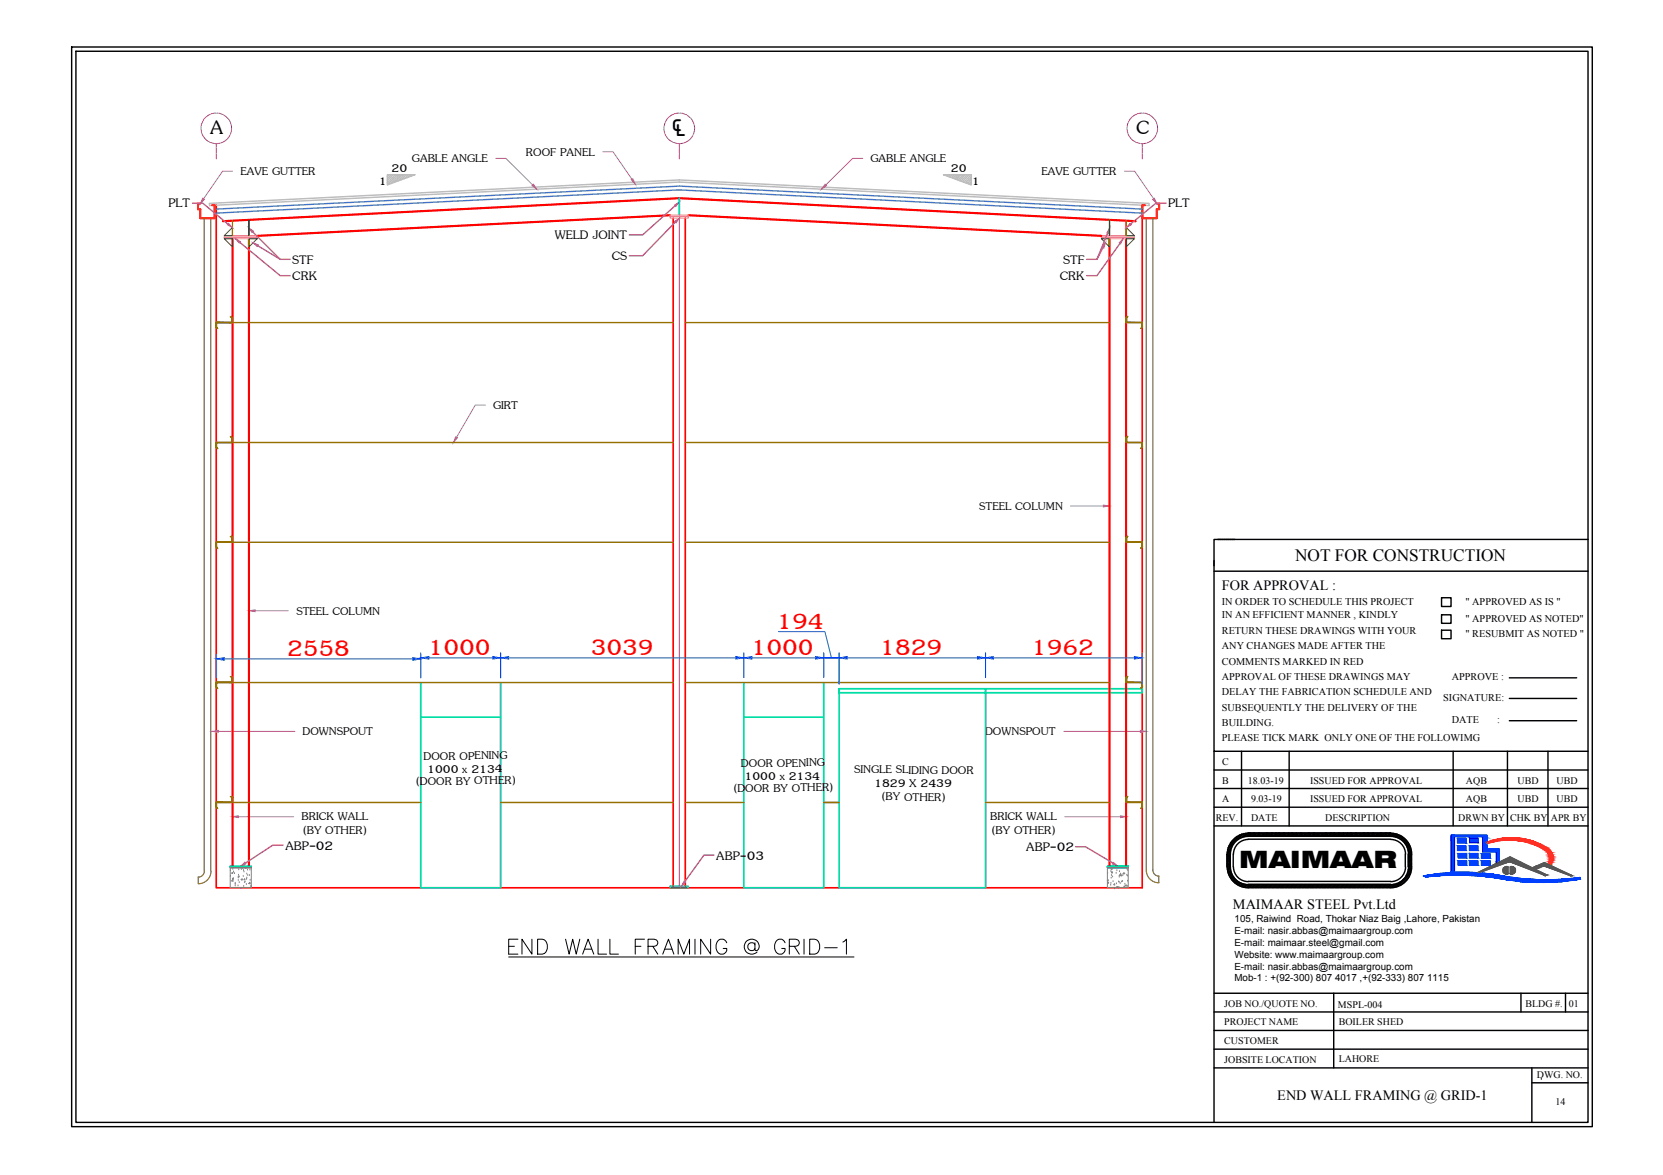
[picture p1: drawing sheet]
<svg xmlns="http://www.w3.org/2000/svg" width="297mm" height="210mm" viewBox="0 0 297 210" stroke-linecap="round" stroke-linejoin="round" font-family="sans-serif">
<!-- layer: Steel -->
<path d="M38.6 36.6v122h165.4v-122" fill="none" stroke="#f00" stroke-width=".3"/>
<!-- layer: Roof Sheet1 -->
<g fill="none" stroke="#bababa" stroke-width=".25">
<path d="M37.4 36.3l83.9-4.2 83.9 4.2v.4l-83.9-4.2-83.9 4.2zM69.2 31.2h4.9l-4.9 1.8zM69.3 32.6l-.1 .1M69.4 31.7l-.1 .1M69.5 31.2l-.3 .4M69.5 32.3l-.1 .2M69.7 31.4l-.2 .2M69.8 32l-.1 .2M69.9 31.2l-.1 .1M69.9 32.7l-.1 .1M70.1 31.8l-.2 .1M70.2 32.4l-.2 .2"/>
<path d="M70.2 31.2l-1 1.1M70.4 31.5l-.2 .2M70.5 32.1l-.2 .2M70.6 31.2l-.1 .2M70.8 31.8l-.2 .2M71 31.2l-1.8 1.8M71 31.6l-.1 .2M71.1 32.2l-.1 .2M71.3 31.3l-.2 .2M71.4 31.9l-.2 .2M71.7 31.7l-.2 .1M71.8 31.2l-1.4 1.4"/>
<path d="M72 31.4l-.2 .2M72.2 31.2l-.1 .1M72.4 31.8l-.2 .1M72.5 31.2l-.9 .9M72.7 31.5l-.2 .2M72.9 31.2l-.2 .2M73.3 31.2l-.5 .5M73.6 31.3l-.2 .2M74 31.2v.1M168.5 31.2h5v1.8zM168.6 31.2v.1M168.9 31.3h-.1"/>
<path d="M169.3 31.2l-.2 .2M169.6 31.4l-.2 .2M169.7 31.2v.1M170.1 31.2l-.4 .4M170.2 31.5l-.1 .2M170.5 31.2l-.2 .2M170.6 31.8l-.1 .1M170.9 31.2l-.7 .6M170.9 31.6l-.2 .2M171.2 31.3l-.2 .2M171.3 31.9l-.2 .2M171.5 31.7l-.1 .1"/>
<path d="M171.6 31.2l-.8 .9M171.7 32.3l-.1 .1M171.8 31.4l-.1 .2M171.9 32l-.1 .2M172 31.2l-.1 .1M172.2 31.8l-.2 .1M172.3 32.4l-.1 .2M172.4 31.2l-1.1 1.1M172.5 31.5l-.2 .2M172.6 32.1l-.2 .2M172.7 31.2l-.1 .2M172.9 31.8l-.2 .2"/>
<path d="M173 32.5l-.2 .2M173.1 31.2l-1.2 1.2M173.2 31.6l-.2 .2M173.3 32.2l-.2 .2M173.4 32.9h-.1M173.5 31.3l-.2 .2M173.5 32.8h.1M173.5 31.6l-1.1 1.1M173.5 32.4l-.5 .5M173.5 32l-.1 .1"/>
</g>
<!-- layer: GABLE ANGLE -->
<path d="M121.3 33.9l82.7 4.2M121.3 33.2l82.7 4.2M121.4 33.2l-82.8 4.2M121.4 33.9l-82.8 4.2" fill="none" stroke="#5c73b8" stroke-width=".25"/>
<!-- layer: TEXT -->
<g fill="#b85cb8" stroke="#b85cb8" stroke-width=".18">
<path d="M41.5 145.9l1.1-.2v.4z"/>
<path d="M81.4 78l.3 .2-.7 .9z"/>
<path d="M44.5 109.1l1.1-.2v.4z"/>
<path d="M37.9 130.7l1.1-.2v.3z"/>
<path d="M95.3 32.9l.6 .9-.9-.6z"/>
<path d="M112.7 32.1l.3-.2 .5 1z"/>
<path d="M200.1 145.7l1.1 .2-1.1 .2z"/>
<path d="M197.1 90.2l1 .2-1 .2z"/>
<path d="M203.7 130.5l1 .2-1 .1z"/>
<path d="M205.9 35.6l.3-.2 .4 1z"/>
<path d="M147.4 32.9l.2 .3-.9 .6z"/>
<path d="M36.2 35.4l.3 .2-.7 .8z"/>
</g>
<path d="M41.5 30.6h-1.7l-3.4 4.9M88.5 28.3h1.9l4.7 4.7M107.7 27.1h1.8l3.4 4.9M154.1 28.3h-1.8l-4.8 4.7M200.8 30.6h1.9l3.4 4.9M86.7 72.4h-1.8l-3.4 5.7M191.2 90.4h5.9M45.6 109.1h5.9M39 130.7h13.7M190 130.7h13.7M42.6 145.9h9.9M190.2 145.9h9.9" fill="none" stroke="#b85cb8" stroke-width=".18"/>
<!-- layer: EAVE GUTTER -->
<path d="M36.5 39v116.6M37.6 39v116.6M204.7 39v116.4a2.26 2.26 0 0 0 2.3 2.3M205.9 39v116.4a1.08 1.08 0 0 0 1.1 1.1M35.4 156.6v1.2M36.5 155.6a1.08 1.08 0 0 1-1.1 1.1M37.7 155.6a2.26 2.26 0 0 1-2.3 2.3M207 156.5v1.2" fill="none" stroke="#786332" stroke-width=".21"/>
<!-- layer: Gutter -->
<g fill="#dd3700" stroke="#dd3700" stroke-width=".18">
<path d="M204 39h2.6z"/>
<path d="M35.7 39h2.7z"/>
<path d="M206.6 36.3l.5 .1zM206.6 36.3l.5 .1z"/>
<path d="M204 36.6l.5 .1zM204 36.6l.5 .1z"/>
<path d="M207 36.4l.1 1zM207 36.4l.1 1z"/>
<path d="M206.6 37.4h.5zM206.6 37.4h.5z"/>
<path d="M206.6 37.4v1.6zM206.6 37.4v1.6zM204.1 39h2.5z"/>
<path d="M204 36.7l.1 2.3zM204 36.7l.1 2.3z"/>
<path d="M204 39h2.6zM204 39h2.6z"/>
<path d="M35.3 36.3h.5zM35.3 36.4l.5-.1z"/>
<path d="M37.9 36.6h.5zM37.9 36.7l.5-.1z"/>
<path d="M35.3 36.4v1zM35.4 36.4l-.1 1z"/>
<path d="M35.3 37.4h.5zM35.3 37.4h.5z"/>
<path d="M35.7 37.4v1.6zM35.8 37.4l-.1 1.6zM35.7 39h2.6z"/>
<path d="M38.3 36.7v2.3zM38.4 36.7l-.1 2.3z"/>
<path d="M35.7 39h2.7zM35.7 39h2.7z"/>
</g>
<path d="M35.3 36.3h.5l-.4 .1v1h.4v1.6h2.5v-2.3l-.4-.1h.5v2.4h-2.7v-1.6h-.4zM204 36.6h.5l-.4 .1v2.3h2.5v-1.6h.4v-1l-.4-.1h.5v1.1h-.5v1.6h-2.6z" fill="none" stroke="#dd3700" stroke-width=".25"/>
<!-- layer: Grid -->
<g fill="none" stroke="#a500dd" stroke-width=".18">
<path d="M35.9 23l.1 .6M35.9 22.7v.1M36 23.7l.1 .1M36.1 21.9l-.2 .6M36.1 24l.4 .6M36.2 21.6v.2M36.5 24.7l.1 .1M36.7 21l-.4 .5M36.7 24.9l.5 .4M36.9 20.8l-.1 .1M37.4 25.3l.1 .1M37.6 20.4l-.6 .4"/>
<path d="M37.6 25.5l.6 .1M37.7 20.3h.1M38.4 25.6l.1 .1M38.6 20.2l-.7 .1M38.6 25.7v.6M38.6 26.4v.2M38.6 26.7v.7M38.6 27.5v.1M38.6 27.7v.7M38.7 20.2h.2M39 20.2l.7 .2M39.3 25.6l-.6 .1"/>
<path d="M39.6 25.5h-.2M39.8 20.5h.1M40 20.6l.6 .4M40.3 25.1l-.6 .4M40.5 24.9l-.1 .1M40.7 21.1v.1M40.8 21.3l.4 .6M41 24.3l-.4 .6M41.1 24.1l-.1 .1M41.2 22v.2M41.3 22.3l.1 .6M41.3 23.3l-.1 .6"/>
<path d="M41.4 23l-.1 .2M118.6 23l.1 .6M118.6 22.7v.1M118.7 23.7l.1 .1M118.8 21.9l-.2 .6M118.8 24l.3 .6M118.9 21.6l-.1 .2M119.2 24.7l.1 .1M119.4 21l-.4 .5M119.4 24.9l.5 .4M119.6 20.8l-.1 .1M120.1 25.3l.1 .1"/>
<path d="M120.3 20.4l-.6 .4M120.3 25.5l.7 .1M120.4 20.3h.1M121.1 25.6l.1 .1M121.3 20.2l-.6 .1M121.3 26.4v.2M121.3 26.7v.7M121.3 27.5v.1M121.3 27.7v.7M121.3 39v119.3M121.5 20.2h.1M121.7 20.2l.7 .2"/>
<path d="M122 25.6l-.7 .1v.6M122.3 25.5h-.2M122.5 20.5h.1M122.7 20.6l.5 .4M123 25.1l-.6 .4M123.2 24.9l-.1 .1M123.4 21.1l.1 .1M123.5 21.3l.3 .6M123.7 24.3l-.4 .6M123.8 24.1v.1M123.9 22v.2M124 22.3l.1 .6"/>
<path d="M124.1 23.3l-.2 .6M124.1 23v.2M201.3 23l.1 .6M201.3 22.7v.1M201.4 23.7l.1 .1M201.5 21.9l-.1 .6M201.5 24l.4 .6M201.6 21.6v.2M201.9 24.7l.1 .1M202.1 21l-.4 .5M202.1 24.9l.6 .4M202.3 20.8l-.1 .1"/>
<path d="M202.7 25.3l.2 .1M203 20.4l-.6 .4M203 25.5l.6 .1M203.1 20.3h.1M203.8 25.6l.1 .1M204 20.2l-.6 .1M204 25.7v.6M204 26.4v.2M204 26.7v.7M204 27.5v.1M204 27.7v.7M204.1 20.2h.2"/>
<path d="M204.4 20.2l.7 .2M204.7 25.6l-.6 .1M205 25.5h-.1M205.2 20.5h.1M205.4 20.6l.6 .4M205.7 25.1l-.6 .4M205.9 24.9l-.1 .1M206.1 21.1v.1M206.2 21.3l.4 .6M206.4 24.3l-.4 .6M206.5 24.1l-.1 .1M206.6 22v.2"/>
<path d="M206.7 22.3l.1 .6M206.7 23.3l-.1 .6M206.8 23v.2"/>
</g>
<!-- layer: Purlan -->
<g fill="none" stroke="#957000" stroke-width=".25">
<path d="M38.6 57.6h2.9v-.8l-.3-.2 .3 .2v.8h-2.8v.8l.1 .2-.2-.1zM38.6 57.6h81.6M122.4 57.6h75.7M201.2 56.8l.2-.2-.2 .2v.8h2.8v.9l-.2 .1 .2-.2v-.8h-2.8zM38.6 79.1h2.9v-.9l-.3-.2 .3 .2v.9h-2.8v.8l.1 .2-.2-.2zM38.6 79.1h81.6M122.4 79.1h75.7M201.2 78.2l.2-.2-.2 .2v.9h2.8v.8l-.2 .2 .2-.2v-.8h-2.8zM38.6 96.9h2.9v-.9l-.3-.1 .3 .1v.9h-2.8v.8l.1 .2-.2-.2zM38.6 96.9h81.6M122.4 96.9h75.7M201.2 96l.2-.2-.2 .2v.9h2.8v.8l-.2 .2 .2-.2v-.8h-2.8z"/>
<path d="M38.6 121.9h2.9v-.8l-.3-.2 .3 .1v.9h-2.8v.8l.1 .3-.2-.3zM38.6 121.9h81.6M122.4 121.9h75.7M201.2 121l.2-.1-.2 .2v.8h2.8v.8l-.2 .3 .2-.3v-.8h-2.8zM38.6 143.3h2.9v-.8l-.3-.2 .3 .2v.9h-2.8v.8l.1 .2-.2-.2zM38.6 143.4h36.6M89.4 143.4h30.8M122.4 143.4h10.5M147.1 143.4h2.8M176 143.4h22.1M201.2 142.5l.2-.2-.2 .2v.8h2.8v.9l-.2 .2 .2-.2v-.8h-2.8z"/>
</g>
<!-- layer: DOOR -->
<path d="M75.2 121.9v36.7h14.2v-36.7M75.2 128.1h14.2M132.9 121.9v36.7h14.2v-36.7M132.9 128.1h14.2M149.9 123v.8h54.1v-.8h-54.1v35.6h26.1v-35.6M149.9 123.8h26.1" fill="none" stroke="#00dda5" stroke-width=".3"/>
<!-- layer: Outer Line -->
<g fill="none" stroke="#f00" stroke-width=".3">
<path d="M39.8 39.5l81.5-4.1 81.5 4.2-81.5-4.2zM119.7 38.4l-73.8 3.7M119.7 38.5l-73.8 3.7M120.2 39v119.3M122.4 39v119.3M123 38.4l73.7 3.7M123 38.5l73.7 3.7M41.5 42.6v112.1M41.6 42.6v112.1M44.4 42.6v112.1M44.5 42.6v112.1M198.1 42.6v112.1"/>
<path d="M198.2 42.6v112.1M201.1 42.6v112.1M201.2 42.6v112.1"/>
</g>
<!-- layer: Weld Joint -->
<path d="M121.3 35.4v3" fill="none" stroke="#00bfff" stroke-width=".25"/>
<!-- layer: Base Plate -->
<path d="M41.1 154.7h3.8v.3h-3.8zM119.7 158.3h3.3v.3h-3.3zM197.8 154.7h3.7v.3h-3.7zM197.8 154.7h3.7h-3.7v.3h3.7v-.3v.3h-3.7z" fill="none" stroke="#00b85c" stroke-width=".21"/>
<!-- layer: CRK Plate -->
<path d="M40.1 42.1h5.8v.3h-5.8zM40.1 42.4h5.8v.2h-5.8zM196.7 42.1h5.9v.3h-5.9zM196.7 42.4h5.9v.2h-5.9z" fill="none" stroke="#ff9f7f" stroke-width=".21"/>
<!-- layer: stifners -->
<path d="M44.4 39.3l.1 2.8zM198.1 39.3l.1 2.8zM40.1 42.6h1.4v1.5zM40.1 42.1l1.4-1.4v1.4zM44.5 42.6h1.4l-1.4 1.5zM196.7 42.6h1.4v1.5zM201.2 42.6h1.4l-1.4 1.5zM201.2 40.7l1.4 1.4h-1.4z" fill="none" stroke="#00b800" stroke-width=".18"/>
<!-- layer: PLT -->
<path d="M41.5 39.5v2.6zM201.1 39.4l.1 2.7z" fill="none" stroke="#dd6e00" stroke-width=".18"/>
<!-- layer: Purlan -->
<g fill="#957000" stroke="#957000" stroke-width=".18">
<path d="M38.6 144.2l.2 .2z"/>
<path d="M38.6 122.7l.2 .2z"/>
<path d="M38.6 97.7l.2 .2z"/>
<path d="M38.6 79.9l.2 .2z"/>
<path d="M38.6 58.5l.2 .1z"/>
<path d="M204 144.2l-.2 .2z"/>
<path d="M204 122.7l-.2 .2z"/>
<path d="M204 97.7l-.2 .2z"/>
<path d="M204 79.9l-.2 .2z"/>
<path d="M203.8 58.6l.2-.1z"/>
<path d="M204 58.5l-.2 .1z"/>
<path d="M41.2 142.3l.3 .2zM41.2 142.3l.3 .2z"/>
<path d="M41.5 142.5v.8zM41.5 142.5v.8z"/>
<path d="M38.6 143.3l2.9 .1zM38.6 143.3l2.9 .1z"/>
<path d="M38.6 143.4l.1 .8zM38.6 143.4l.1 .8z"/>
<path d="M41.2 120.9l.3 .1zM41.2 120.9l.3 .1z"/>
<path d="M41.5 121.1v.8zM41.5 121.1v.8z"/>
<path d="M38.6 121.9h2.9zM38.6 121.9h2.9z"/>
<path d="M38.6 121.9l.1 .8zM38.6 121.9l.1 .8z"/>
<path d="M41.2 95.9l.3 .1zM41.2 95.9l.3 .1z"/>
<path d="M41.5 96v.9zM41.5 96v.9z"/>
<path d="M38.6 96.9h2.9zM38.6 96.9h2.9z"/>
<path d="M38.6 96.9l.1 .8zM38.6 96.9l.1 .8z"/>
<path d="M41.2 78l.3 .2zM41.2 78l.3 .2z"/>
<path d="M41.5 78.2v.9zM41.5 78.2v.9z"/>
<path d="M38.6 79.1h2.9zM38.6 79.1h2.9z"/>
<path d="M38.6 79.1l.1 .8zM38.6 79.1l.1 .8z"/>
<path d="M41.2 56.6l.3 .2zM41.2 56.6l.3 .2z"/>
<path d="M41.5 56.8v.8zM41.5 56.8v.8z"/>
<path d="M38.6 57.6h2.9zM38.6 57.6h2.9z"/>
<path d="M38.6 57.6l.1 .8zM38.6 57.6l.1 .8z"/>
<path d="M201.4 142.3l-.2 .2zM201.4 142.3l-.2 .2z"/>
<path d="M201.2 142.5v.8zM201.2 142.5v.8z"/>
<path d="M201.2 143.3l2.8 .1zM201.2 143.3l2.8 .1z"/>
<path d="M204 143.4v.8zM204 143.4v.8z"/>
<path d="M201.4 120.9l-.2 .1zM201.4 120.9l-.2 .1z"/>
<path d="M201.2 121.1v.8zM201.2 121.1v.8z"/>
<path d="M201.2 121.9h2.8zM201.2 121.9h2.8z"/>
<path d="M204 121.9v.8zM204 121.9v.8z"/>
<path d="M201.4 95.9l-.2 .1zM201.4 95.9l-.2 .1z"/>
<path d="M201.2 96v.9zM201.2 96v.9z"/>
<path d="M201.2 96.9h2.8zM201.2 96.9h2.8z"/>
<path d="M204 96.9v.8zM204 96.9v.8z"/>
<path d="M201.4 78l-.2 .2zM201.4 78l-.2 .2z"/>
<path d="M201.2 78.2v.9zM201.2 78.2v.9z"/>
<path d="M201.2 79.1h2.8zM201.2 79.1h2.8z"/>
<path d="M204 79.1v.8zM204 79.1v.8z"/>
<path d="M201.4 56.6l-.2 .2zM201.4 56.6l-.2 .2z"/>
<path d="M201.2 56.8v.8zM201.2 56.8v.8z"/>
<path d="M201.2 57.6h2.8zM201.2 57.6h2.8z"/>
<path d="M204 57.6v.8zM204 57.6v.8z"/>
</g>
<!-- layer: Text Small -->
<g fill="#b85c8a" stroke="#b85c8a" stroke-width=".18">
<path d="M43 154.7l.7-.7 .2 .3z"/>
<path d="M45.2 43.4l1 .3-.3 .3z"/>
<path d="M44.4 40.7l.9 .6-.3 .2z"/>
<path d="M42.1 42.6l.8 .6-.2 .2z"/>
<path d="M120.5 36.6l.8-.5-.6 .8z"/>
<path d="M40.8 39.9l.7 .8-.9-.6z"/>
<path d="M198.9 154.1l.8 .6-1-.3z"/>
<path d="M197.5 43.4l-.3 .9-.3-.1z"/>
<path d="M198.2 40.7l-.2 1-.3-.1z"/>
<path d="M200.6 42.6l-.4 1-.3-.2z"/>
<path d="M201.9 39.9l.2 .2-.9 .6z"/>
<path d="M120.5 39.6l.8-.6-.6 .8z"/>
<path d="M122.2 157.4l.2 .2-.7 .7z"/>
</g>
<g fill="none" stroke="#b85c8a" stroke-width=".25">
<path d="M34.4 36.3h1.8l4.5 3.7M120.6 36.8l-5.8 5.2h-2.4M120.6 39.7l-5.8 6h-2.4M208.3 36.3h-1.8l-4.6 3.7M42.8 43.3l7.3 5.9h1.7M45.1 41.4l5 4.9h1.7M46.1 43.9l4 2.4M197 44.3l-1.1 2M197.8 41.6l-1.9 4.7h-1.8M200 43.5l-4.1 5.7h-1.8M50.6 151h-1.9l-4.9 3.2M127.5 152.8h-1.8l-3.4 4.7"/>
<path d="M192.1 151.3h1.8l4.9 2.9"/>
</g>
<!-- layer: CS Plate -->
<path d="M119.7 38.4h3.3v.3h-3.3zM119.7 38.7h3.3v.3h-3.3z" fill="none" stroke="#ff7f7f" stroke-width=".18"/>
<!-- layer: HATCH -->
<g fill="none" stroke="#808080" stroke-width=".18">
<path d="M41.1 155h3.8v3.6h-3.8zM41.2 155.4h.1M41.2 156.4h.1M41.4 156l.2-.1-.1 .2zM41.6 155.1h.1M41.6 157.1l-.2 .3h.2v-.2M41.6 156.9h.1M41.7 156.8v.2h-.2zM41.7 155.6h.1M41.9 155.9h.1M42 157.6h.1M42 158.1h.1"/>
<path d="M42 157.8h.1M42.5 158.1h.1M42.6 157.1h.1M42.6 156.6h.1M42.6 156.5h.1M42.6 156.2h.1M42.6 155.2h.1M42.7 156.5h.1M42.7 157.5h.1M43 158.5h.1M43.1 157.1l.2-.1-.1 .2zM43.1 155.2h.1"/>
<path d="M43.2 157h.1M43.3 155h.1M43.4 155h.1M43.4 156.4h.1M43.5 155.3h.1M43.5 158.2h.1M43.6 155.6h.1M43.7 157.5h.1M43.7 157v.2h-.1zM43.8 157.4h.1M43.9 155h-.1l.1 .1 .1-.1M44 157.8h.1"/>
<path d="M44 156.9h.1M44.1 156h.1M44.1 156.7h.1M44.2 155.3h.1M44.3 156.2h.1M44.4 157.8l.2-.2 .1 .3zM44.5 156.2h.1M44.6 155.3h.1M44.7 157.1h.1M44.8 158.3h.1M44.9 158.2v.1M197.8 155h3.7v3.6h-3.7z"/>
<path d="M197.8 157.3l.2-.1-.1 .2-.1-.1M197.8 155.8h.1M197.9 157.6h.1M198 157.6h.1M198.4 158h.1M198.4 157.6h.1M198.4 155.5h.1M198.4 155.2h.2v.1zM198.5 156.7h.1M198.5 155.7h.1M198.5 156.2h.1M198.7 155.8v.1h-.1z"/>
<path d="M198.7 156.5h.1M198.8 157.3h.1M199.1 158.5h.1M199.1 158.6h.1M199.1 157.9v.2l-.2-.1zM199.4 155.8h.1M199.4 157.7h.1M199.4 158.4h.3l-.1 .2zM199.5 155.4h.1M199.7 158.4h.1M199.8 157.4h.1M199.9 158.4h.1"/>
<path d="M199.9 156.5h.1M199.9 157.5h.1M200 155.5h.1M200.1 157.7h.1M200.1 156.1l.1 .3h-.3zM200.1 156.4l.2-.1v.2zM200.2 156h.1M200.3 157.4h.1M200.5 157.3h.1M200.5 156.3h.1M200.7 155.9l.1 .2h-.2zM200.8 158.3h.1"/>
<path d="M200.9 155.9h.1M200.9 157.8h.1M201.1 158.1l.1 .2h-.2zM201.3 156.2h.1M201.3 155.1h.1M201.4 158.2h.1M201.4 156.3h.1M201.4 157.2h.1M201.4 155.3h.1"/>
</g>
<!-- layer: Dim1 -->
<g fill="none" stroke="#006edd" stroke-width=".18">
<path d="M38.6 116.9v4.2M40.1 117.7h33.6M75.2 116.6v4.5M76.6 117.5h11.4M89.4 116.6v4.5M90.9 117.5h40.5M132.9 116.6v4.4M134.3 117.5h11.4M139 112.8h8.3l1.2 4.7M147.1 116.6v4.4M149.9 117.5h-2.8h2.8M149.9 116.6v5.6"/>
<path d="M151.3 117.5h23.3M176 116.6v4.4M177.4 117.5h25.2M204 116.6v5.6"/>
</g>
<g fill="#006edd" stroke="#006edd" stroke-width=".18">
<path d="M73.7 117.5l1.5 .2-1.5 .3z"/>
<path d="M38.6 117.7l1.5-.2v.5z"/>
<path d="M202.6 117.3l1.4 .2-1.4 .2z"/>
<path d="M176 117.5l1.4-.2v.4z"/>
<path d="M174.6 117.3l1.4 .2-1.4 .2z"/>
<path d="M149.9 117.5l1.4-.2v.4z"/>
<path d="M145.7 117.3l1.4 .2-1.4 .2z"/>
<path d="M132.9 117.5l1.4-.2v.4z"/>
<path d="M131.4 117.3l1.5 .2-1.5 .2z"/>
<path d="M89.4 117.5l1.5-.2v.4z"/>
<path d="M88 117.3l1.4 .2-1.4 .2z"/>
<path d="M75.2 117.5l1.4-.2v.4z"/>
</g>
<!-- layer: 0 -->
<g fill="none" stroke="#000" stroke-width=".25">
<path d="M12.8 8.4h271.6v192.9h-271.6zM13.6 9.2h270v191.3h-270zM217.5 96.4h.3M217.9 96.4h.2M218.2 96.4h.3M218.6 96.4h.2M218.9 96.4h.3M219.3 96.4h.2M219.6 96.4h.3M220 96.4h.2M220.3 96.4h.2M283.6 96.4h-66.8v37.8h66.8"/>
<path d="M216.8 100.1v.3M216.8 100.5v.2M216.8 100.8v.3M216.8 102h66.8M257.5 106.8h1.7v1.5h-1.7zM257.5 109.8h1.7v1.6h-1.7zM257.5 112.6h1.7v1.5h-1.7zM216.8 137.6h66.8M216.8 134.2v66.3M221.8 134.2v13.3M230.3 134.2v13.3M259.6 134.2v13.3"/>
<path d="M269.3 134.2v13.3M269.6 121.1h12M269.6 124.8h12M269.6 128.7h12M276.5 134.2v13.3M216.8 147.5h66.8M216.8 144.2h66.8M216.8 140.9h66.8M216.8 177.4h66.8M238.2 177.4v13.4M271.7 177.4v3.4M279.6 177.4v3.4"/>
<path d="M216.8 190.8h66.8M216.8 184.1h66.8M216.8 180.8h66.8M216.8 187.4h66.8M273.6 193.4h10M273.6 190.8v9.7M275.3 192.7v.1"/>
</g>
<!-- layer: TEXT -->
<path d="M90.9 171h61.6" fill="none" stroke="#000" stroke-width=".18"/>
<!-- layer: 0 -->
<g fill="#003fff" stroke="#003fff" stroke-width=".18">
<path d="M259.2 149.2h6.4z"/>
<path d="M267.3 153.9h.5l-.3 .2z"/>
<path d="M259.2 149.5h.6v6.3z"/>
<path d="M259.3 155.8h3.7z"/>
<path d="M254.6 156.6h.3z"/>
<path d="M281.7 156.8h.6z"/>
<path d="M273 157.6h4.9z"/>
<path d="M259.2 149.2l6.4 .3v-.3zM259.2 149.2l6.4 .3h-6.4z"/>
<path d="M264.8 149.5l.8 .2v-.2zM264.8 149.5l.8 .2h-.8z"/>
<path d="M264.8 149.7l.8 2v-2zM264.8 149.7l.8 2h-.8z"/>
<path d="M264.8 151.7l3 .5v-.5zM264.8 151.7l3 .5h-3z"/>
<path d="M267.3 152.2l.5 1.7v-1.7zM267.3 152.2l.5 1.7h-.5z"/>
<path d="M267.3 153.9v.2h.2zM267.3 154.1h.2l-.2 .1z"/>
<path d="M259.2 149.5v6.3h.6zM259.2 155.8h.6z"/>
<path d="M262.5 149.7l1.5 .9v-.9zM262.5 149.7l1.5 .9h-1.5z"/>
<path d="M259.3 155.8l5 .1zM258.7 155.9h5.6z"/>
<path d="M258.7 155.9l7.1 .2-1.5-.2zM256.8 156.1l1.9-.2 7.1 .2z"/>
<path d="M256.8 156.1l10 .1-1-.1zM256.1 156.2l.7-.1 10 .1z"/>
<path d="M256.1 156.2l11.7 .2-1-.2zM254.9 156.4l1.2-.2 11.7 .2z"/>
<path d="M259.7 156.4h8.3zM259.7 156.4h8.3z"/>
<path d="M254.9 156.4h4.8zM254.4 156.4h2.9z"/>
<path d="M254.4 156.4h2.8zM254.4 156.4h2.9z"/>
<path d="M254.4 156.4h2.8zM254.4 156.4l2.1 .1z"/>
<path d="M262.1 156.4l6.7 .1-.8-.1zM262.1 156.4l6.7 .1z"/>
<path d="M254.4 156.5h2.1zM254.4 156.5l1.4 .1z"/>
<path d="M264.5 156.5l4.8 .1zM264.5 156.5l4.8 .1z"/>
<path d="M254.4 156.6h1.4zM254.4 156.6h.8z"/>
<path d="M254.5 156.6h.7zM254.5 156.6h.4zM254.6 156.6h.3zM254.6 156.6h.3z"/>
<path d="M254.6 156.6h.2zM254.7 156.6h.1z"/>
<path d="M265.3 156.6l5.5 .2-1.5-.2zM265.3 156.6l5.5 .2h-3.9z"/>
<path d="M281.7 156.8l.6 .1zM281.2 156.9h1.1z"/>
<path d="M266.9 156.8l5 .1-1.1-.1zM266.9 156.8l5 .1h-4.2z"/>
<path d="M281.2 156.9h1.1zM280.3 156.9h2z"/>
<path d="M280.3 156.9l2 .1zM279.6 157h2.7z"/>
<path d="M279.6 157l2.7 .1zM278.8 157.1h3.5z"/>
<path d="M278.8 157.1h3.5zM277.6 157.1h4.3z"/>
<path d="M267.7 156.9l6.8 .2-2.6-.2zM267.7 156.9l6.8 .2h-5.7z"/>
<path d="M277.6 157.1h4.3zM277 157.2h4.7z"/>
<path d="M268.8 157.1l8.2 .1zM268.8 157.1l8.2 .1z"/>
<path d="M269 157.2h12.7zM269 157.2h12.3z"/>
<path d="M269.3 157.2l10.8 .2 1.2-.2zM269.3 157.2l10.8 .2h-9.4z"/>
<path d="M270.7 157.4l8.4 .1 1-.1zM270.7 157.4l8.4 .1h-7.6z"/>
<path d="M271.5 157.5h7.6zM271.5 157.5l6.4 .1z"/>
<path d="M273 157.6h3.7zM273.6 157.6h3.1z"/>
<path d="M260.3 149.7l1.6 .9v-.9zM260.3 149.7l1.6 .9h-1.6z"/>
<path d="M262.5 151.1l1.5 .8v-.8zM262.5 151.1l1.5 .8h-1.5z"/>
<path d="M260.3 151.1l1.5 .8v-.8zM260.3 151.1l1.5 .8h-1.5z"/>
<path d="M260.4 152.5l1.6 .8v-.8zM260.4 152.5l1.6 .8h-1.6z"/>
<path d="M262.5 152.5l1.5 .8v-.8zM262.5 152.5l1.5 .8h-1.5z"/>
<path d="M264.6 152.5l1.6 .8v-.8zM264.6 152.5l1.6 .8h-1.6z"/>
<path d="M264.6 153.8l1.6 .8v-.8zM264.6 153.8l1.6 .8h-1.6z"/>
<path d="M262.5 153.8l1.5 .8v-.8zM262.5 153.8l1.5 .8h-1.5z"/>
<path d="M260.4 153.8l1.6 .8v-.8zM260.4 153.8l1.6 .8h-1.6z"/>
</g>
<g fill="#545454" stroke="#545454" stroke-width=".18">
<path d="M267.9 153.9l1.8-.9 1.8 .9z"/>
<path d="M264.3 155.9l3.2-1.8h1.6z"/>
<path d="M269.6 153.9h1.9l4.8 2.4z"/>
<path d="M274.5 154.7l1.4-.6 1.3 .6z"/>
<path d="M274.5 154.7h1.3l-.8 .3z"/>
<path d="M275.8 154.7h1.4l3.7 1.7z"/>
<path d="M269.9 154.8h.2z"/>
<path d="M269 156.1h.2z"/>
<path d="M267.9 153.9h1.7zM267.8 153.9h1.7z"/>
<path d="M267.8 153.9l1.7 .1zM267.8 153.9l1.7 .1z"/>
<path d="M267.8 154l1.3 .1 .4-.1zM267.5 154.1l.3-.1 1.3 .1z"/>
<path d="M263.9 155.9h.4l3.2-1.8zM263.9 155.9h.4z"/>
<path d="M269.6 153.9l6.1 2.4h.6zM275.7 156.3h.6l-.3 .1z"/>
<path d="M273.7 155h1.3l-.5-.3zM273.7 155h1.3l-.7 .3z"/>
<path d="M275.8 154.7l4.7 1.7h.4zM280.5 156.4h.4z"/>
<path d="M269.1 154.8h.1zM269 154.8h.2z"/>
<path d="M269.9 154.8h.2zM269.9 154.8h.2z"/>
<path d="M269 154.8h.3zM269 154.8h.3z"/>
<path d="M269.9 154.8h.3zM269.8 154.8h.4z"/>
<path d="M269 154.8h.3zM268.9 154.8h.4z"/>
<path d="M269.8 154.8h.5zM269.8 154.8h.5z"/>
<path d="M268.9 154.8h.4zM268.8 154.8h.5z"/>
<path d="M269.8 154.8l.6 .1zM269.8 154.8l.6 .1z"/>
<path d="M268.8 154.8l.5 .1zM268.8 154.8l.5 .1h-.6z"/>
<path d="M269.8 154.9l.7 .1zM269.8 154.9l.7 .1z"/>
<path d="M268.7 154.9l.6 .1zM268.6 155h.7z"/>
<path d="M269.8 155l.8 .1zM269.8 155l.8 .1z"/>
<path d="M268.6 155l.7 .1zM268.6 155l.7 .1h-.8z"/>
<path d="M269.8 155.1l.9 .1-.1-.1zM269.8 155.1l.9 .1h-.9z"/>
<path d="M268.5 155.1l.8 .1v-.1zM268.5 155.1l.8 .1h-.8z"/>
<path d="M269.8 155.2l.9 .1v-.1zM269.8 155.2l.9 .1h-.9z"/>
<path d="M268.5 155.2l.8 .1v-.1zM268.5 155.2l.8 .1h-.9z"/>
<path d="M269.8 155.3l.9 .2v-.2zM269.8 155.3l.9 .2h-.9z"/>
<path d="M268.4 155.3l.9 .2v-.2zM268.4 155.3l.9 .2h-.9z"/>
<path d="M269.8 155.5l.9 .1v-.1zM269.8 155.5l.9 .1h-.9z"/>
<path d="M268.4 155.5l.9 .1v-.1zM268.4 155.5l.9 .1h-.9z"/>
<path d="M269.8 155.6l.9 .1v-.1zM269.8 155.6l.9 .1h-.9z"/>
<path d="M268.4 155.6l.9 .1v-.1zM268.4 155.6l.9 .1h-.8z"/>
<path d="M269.8 155.7l.8 .1 .1-.1zM269.8 155.7l.8 .1h-.8z"/>
<path d="M268.5 155.7l.8 .1v-.1zM268.5 155.7l.8 .1h-.8z"/>
<path d="M269.8 155.8h.8zM269.8 155.8l.7 .1z"/>
<path d="M268.5 155.8l.8 .1zM268.5 155.8l.8 .1z"/>
<path d="M269.8 155.9h.7zM269.8 155.9l.6 .1z"/>
<path d="M268.6 155.9l.7 .1zM268.6 155.9l.7 .1z"/>
<path d="M269.8 156h.6zM269.8 156l.5 .1z"/>
<path d="M268.7 156l.6 .1zM268.7 156l.6 .1z"/>
<path d="M269.8 156.1h.4zM269.8 156.1h.5z"/>
<path d="M268.8 156.1h.5zM268.8 156.1h.5z"/>
<path d="M269.8 156.1h.4zM269.8 156.1h.3z"/>
<path d="M268.9 156.1h.4zM268.9 156.1h.4z"/>
<path d="M269.9 156.1h.2zM269.9 156.1h.2z"/>
<path d="M269 156.1h.3zM269 156.1h.2z"/>
<path d="M269.9 156.1h.1zM269.9 156.1h.2z"/>
</g>
<g fill="#ff3f00" stroke="#ff3f00" stroke-width=".18">
<path d="M269 149.7h2.2z"/>
<path d="M265.8 150.3h1.1z"/>
<path d="M276.6 154.2h.5l-.1 .2z"/>
<path d="M269 149.7h2.5zM268.4 149.7h3.1z"/>
<path d="M268.4 149.7l4.2 .2-1.1-.2zM267.5 149.9l.9-.2 4.2 .2z"/>
<path d="M267.5 149.9l5.4 .1-.3-.1zM267 150l.5-.1 5.4 .1z"/>
<path d="M267 150l6.2 .1zM266.7 150.1h6.5z"/>
<path d="M269.7 150.1h3.7zM269.7 150.1h3.7z"/>
<path d="M266.7 150.1h3zM266.5 150.1h1.8z"/>
<path d="M270.7 150.1l2.8 .1zM270.7 150.1l2.8 .1z"/>
<path d="M271 150.2l2.9 .1zM271 150.2l2.9 .1z"/>
<path d="M266.5 150.1l.4 .2 1.4-.2zM265.8 150.3l.7-.2 .4 .2z"/>
<path d="M271.6 150.3l2.6 .1-.3-.1zM271.6 150.3l2.6 .1h-1.8z"/>
<path d="M265.6 150.4h1.1zM265.6 150.4h1.1l-1.1 .3z"/>
<path d="M272.4 150.4l2.7 .4-.9-.4zM272.4 150.4l2.7 .4h-1.4z"/>
<path d="M273.7 150.8h1.5zM273.7 150.8h1.5z"/>
<path d="M273.7 150.8l2.4 .5-.9-.5zM273.7 150.8l2.4 .5h-1.1z"/>
<path d="M275 151.3l1.4 .2-.3-.2zM275 151.3l1.4 .2h-1.1z"/>
<path d="M275.3 151.5l1.4 .2-.3-.2zM275.3 151.5l1.4 .2h-1z"/>
<path d="M275.7 151.7l1.3 .3-.3-.3zM275.7 151.7l1.3 .3h-.8z"/>
<path d="M276.2 152h.8zM276.2 152h.8z"/>
<path d="M276.2 152l.9 .2-.1-.2zM276.2 152l.9 .2h-.7z"/>
<path d="M276.4 152.2l.8 .1zM276.4 152.2l.8 .1z"/>
<path d="M276.5 152.3l.8 .3-.1-.3zM276.5 152.3l.8 .3h-.7z"/>
<path d="M276.6 152.6l.7 .1v-.1zM276.6 152.6l.7 .1h-.7z"/>
<path d="M276.6 152.7l.8 .2-.1-.2zM276.6 152.7l.8 .2h-.7z"/>
<path d="M276.7 152.9l.7 .2v-.2zM276.7 152.9l.7 .2h-.7z"/>
<path d="M276.7 153.1l.7 .2v-.2zM276.7 153.1l.7 .2h-.7z"/>
<path d="M276.7 153.3l.7 .2v-.2zM276.7 153.3l.7 .2h-.7z"/>
<path d="M276.7 153.5l.6 .2 .1-.2zM276.7 153.5l.6 .2h-.6z"/>
<path d="M276.7 153.7l.6 .2v-.2zM276.7 153.7l.6 .2h-.6z"/>
<path d="M276.7 153.9l.5 .1 .1-.1zM276.7 153.9l.5 .1h-.5z"/>
<path d="M276.7 154l.4 .2 .1-.2zM276.7 154l.4 .2h-.5z"/>
<path d="M276.6 154.2l-.1 .2h.5zM276.5 154.4h.5l-.1 .1z"/>
</g>
<path d="M254.3 156.5l.6 .2M254.4 156.4a39.1 39.1 0 0 1 14.9 .2 44 44 0 0 0 12.9 .1M254.9 156.6a48.5 48.5 0 0 1 14.4 .6 39.2 39.2 0 0 0 13-.1v-.3M259.2 149.2h6.4v2.5h2.2v2.3M264.8 152.2h2.5" fill="none" stroke="#003fff" stroke-width=".18"/>
<g fill="none" stroke="#00d" stroke-width=".18">
<path d="M259.2 149.2v6.6M259.8 149.5v6.3M260.3 149.7h1.6v.9h-1.6zM260.3 151.1h1.5v.8h-1.5zM260.4 152.5h1.6v.8h-1.6zM260.4 153.8h1.6v.8h-1.6zM262.4 151.1h1.6v.8h-1.6zM262.4 152.5h1.6v.8h-1.6zM262.4 153.8h1.6v.8h-1.6zM262.5 149.7h1.5v.9h-1.5zM264.6 153.8h1.6v.8h-1.6zM264.6 152.5h1.6v.8h-1.6z"/>
<path d="M264.8 149.7v2.5M267.3 152.2v2l.5-.2"/>
</g>
<path d="M265.6 150.7a12.4 12.4 0 0 1 10.6 1.3 2.16 2.16 0 0 1 .4 2.4M265.6 150.4a11.6 11.6 0 0 1 11.4 1.6 2.01 2.01 0 0 1-.1 2.6" fill="none" stroke="#ff3f00" stroke-width=".18"/>
<path d="M263.9 155.9l5.8-2.9 6.6 3.3-.3 .1M264.3 155.9l5.3-2 6.4 2.5M269.3 154.8v1.3M269.4 154.9a.66 .66 0 0 0-.9 .6 .66 .66 0 0 0 .9 .6M269.8 154.8v1.3M269.8 154.9a.66 .66 0 0 1 .9 .6 .66 .66 0 0 1-.9 .6M273.7 155l2.2-.9 5 2.3-.4 .1-4.7-1.8-1.5 .6M276 156.4h.1" fill="none" stroke="#545454" stroke-width=".18"/>
<!-- layer: Layer 1 -->
<g fill="none" stroke="#000" stroke-width=".25">
<path d="M219.2 154.8a3.7 3.7 0 0 0 3.8 3.8M219.7 152.5l-.5 .5M219.7 152.7l-.5 .6M219.7 153l-.5 .5M219.7 153.2l-.5 .5M219.7 153.4l-.5 .6M219.7 153.6l-.5 .6M219.7 153.9l-.5 .5M219.7 154.1l-.5 .6M219.7 154.4l-.5 .5M219.7 154.6l-.5 .5M219.7 152.6v2.2l-.5 .5"/>
<path d="M219.7 155l-.4 .5M219.8 154.8a3.2 3.2 0 0 0 3.2 3.2M219.8 152.2l-.6 .6M219.8 155.3l-.5 .4M219.8 151.9l-.6 .7v2.2M219.8 155.5l-.5 .4M219.9 151.7l-.7 .6M219.9 155.7l-.5 .4M219.9 155.8l-.4 .5M220 156l-.4 .4M220 151.3l-.8 .8M220 156.2l-.4 .4"/>
<path d="M220.1 156.3l-.4 .4M220.2 156.5l-.4 .4M220.3 156.6l-.4 .4M220.3 152.6v2.2M220.3 154.8a2.65 2.65 0 0 0 2.7 2.7M220.3 150.7l-1 1.1M220.4 156.7l-.4 .5M220.5 156.9l-.4 .4M220.6 157l-.4 .4M220.7 157.1l-.4 .4M220.8 157.2l-.4 .4M221 149.4l-1.2 1.2"/>
<path d="M221 157.3l-.4 .4M221.1 157.5l-.4 .3M221.2 157.5l-.3 .4M221.4 157.6l-.4 .4M221.4 149.2l-1.9 1.9M221.5 157.7l-.4 .4M221.7 157.7l-.4 .5M221.8 149l-2.5 2.4M221.9 157.8l-.4 .5M222.1 157.9l-.5 .4M222.1 148.9l-1 1.1M222.2 157.9l-.4 .5"/>
<path d="M222.4 148.9l-.8 .8M222.4 158l-.4 .4M222.6 158l-.4 .5M222.7 148.9l-.7 .6M222.9 158l-.6 .5M222.9 148.8l-.6 .7M222.9 158h25.5l-.6 .6M222.9 149.4h25.5M222.9 157.5h25.5M222.9 149.9h25.5M222.9 158.6h25.5M222.9 148.8h25.5"/>
<path d="M223 150a2.65 2.65 0 0 0-2.7 2.6M223 149.4a3.2 3.2 0 0 0-3.2 3.2M223 148.9a3.7 3.7 0 0 0-3.8 3.7M223.1 158l-.5 .6M223.2 148.8l-.6 .6M223.3 158l-.5 .6M223.4 148.8l-.5 .6M223.6 158l-.6 .6M223.6 148.8l-.5 .6M223.8 158l-.6 .6M223.9 148.8l-.6 .6M224 158l-.5 .6"/>
<path d="M224.1 148.8l-.6 .6M224.3 158l-.6 .6M224.3 148.8l-.5 .6M224.5 158l-.5 .6M224.6 148.8l-.6 .6M224.7 158l-.5 .6M224.8 148.8l-.5 .6M225 158l-.6 .6M225 148.8l-.5 .6M225.2 158l-.5 .6M225.3 148.8l-.6 .6M225.4 158l-.5 .6"/>
<path d="M225.5 148.8l-.6 .6M225.7 158l-.6 .6M225.7 148.8l-.5 .6M225.9 158l-.5 .6M225.9 148.8l-.5 .6M226.2 158l-.6 .6M226.2 148.8l-.5 .6M226.4 158l-.6 .6M226.4 148.8l-.5 .6M226.6 158l-.5 .6M226.7 148.8l-.6 .6M226.8 158l-.5 .6"/>
<path d="M226.9 148.8l-.5 .6M227.1 158l-.6 .6M227.1 148.8l-.5 .6M227.3 158l-.5 .6M227.3 148.8l-.5 .6M227.6 158l-.6 .6M227.6 148.8l-.6 .6M227.8 158l-.6 .6M227.9 148.8l-.6 .6M228 158l-.5 .6M228.1 148.8l-.6 .6M228.2 158l-.5 .6"/>
<path d="M228.3 148.8l-.5 .6M228.5 158l-.6 .6M228.5 148.8l-.5 .6M228.7 158l-.5 .6M228.8 148.8l-.6 .6M229 158l-.6 .6M229 148.8l-.6 .6M229.2 158l-.5 .6M229.2 148.8l-.5 .6M229.4 158l-.5 .6M229.5 148.8l-.6 .6M229.7 158l-.6 .6"/>
<path d="M229.7 148.8l-.5 .6M229.9 158l-.6 .6M229.9 148.8l-.5 .6M230.1 158l-.5 .6M230.2 148.8l-.6 .6M230.3 158l-.5 .6M230.4 148.8l-.6 .6M230.6 158l-.5 .6M230.6 148.8l-.5 .6M230.8 158l-.5 .6M230.9 148.8l-.6 .6M231.1 158l-.6 .6"/>
<path d="M231.1 148.8l-.5 .6M231.3 158l-.6 .6M231.3 148.8l-.5 .6M231.5 158l-.5 .6M231.6 148.8l-.6 .6M231.7 158l-.5 .6M231.8 148.8l-.5 .6M232 158l-.5 .6M232 148.8l-.5 .6M232.2 158l-.5 .6M232.3 148.8l-.6 .6M232.5 158l-.6 .6"/>
<path d="M232.5 148.8l-.5 .6M232.7 158l-.5 .6M232.8 148.8l-.6 .6M232.9 158l-.5 .6M233 148.8l-.6 .6M233.2 158l-.6 .6M233.2 148.8l-.5 .6M233.4 158l-.6 .6M233.4 148.8l-.5 .6M233.7 158l-.6 .6M233.7 148.8l-.6 .6M233.9 158l-.6 .6"/>
<path d="M233.9 148.8l-.5 .6M234.1 158l-.5 .6M234.2 148.8l-.6 .6M234.3 158l-.5 .6M234.4 148.8l-.6 .6M234.6 158l-.6 .6M234.6 148.8l-.5 .6M234.8 158l-.6 .6M234.8 148.8l-.5 .6M235 158l-.5 .6M235.1 148.8l-.6 .6M235.3 158l-.6 .6"/>
<path d="M235.3 148.8l-.5 .6M235.5 158l-.5 .6M235.6 148.8l-.6 .6M235.7 158l-.5 .6M235.8 148.8l-.5 .6M236 158l-.6 .6M236 148.8l-.5 .6M236.2 158l-.5 .6M236.3 148.8l-.6 .6M236.4 158l-.5 .6M236.5 148.8l-.6 .6M236.7 158l-.6 .6"/>
<path d="M236.7 148.8l-.5 .6M236.9 158l-.5 .6M237 148.8l-.6 .6M237.2 158l-.6 .6M237.2 148.8l-.5 .6M237.4 158l-.6 .6M237.4 148.8l-.5 .6M237.6 158l-.5 .6M237.7 148.8l-.6 .6M237.8 158l-.5 .6M237.9 148.8l-.6 .6M238.1 158l-.6 .6"/>
<path d="M238.1 148.8l-.5 .6M238.3 158l-.5 .6M238.4 148.8l-.6 .6M238.6 158l-.6 .6M238.6 148.8l-.5 .6M238.8 158l-.6 .6M238.8 148.8l-.5 .6M239 158l-.5 .6M239.1 148.8l-.6 .6M239.2 158l-.5 .6M239.3 148.8l-.5 .6M239.5 158l-.6 .6"/>
<path d="M239.5 148.8l-.5 .6M239.7 158l-.5 .6M239.7 148.8l-.5 .6M240 158l-.6 .6M240 148.8l-.5 .6M240.2 158l-.6 .6M240.3 148.8l-.6 .6M240.4 158l-.5 .6M240.5 148.8l-.6 .6M240.6 158l-.5 .6M240.7 148.8l-.5 .6M240.9 158l-.6 .6"/>
<path d="M240.9 148.8l-.5 .6M241.1 158l-.5 .6M241.2 148.8l-.6 .6M241.4 158l-.6 .6M241.4 148.8l-.6 .6M241.6 158l-.5 .6M241.7 148.8l-.6 .6M241.8 158l-.5 .6M241.9 148.8l-.6 .6M242.1 158l-.6 .6M242.1 148.8l-.5 .6M242.3 158l-.6 .6"/>
<path d="M242.3 148.8l-.5 .6M242.5 158l-.5 .6M242.6 148.8l-.6 .6M242.8 158l-.6 .6M242.8 148.8l-.6 .6M243 158l-.5 .6M243 148.8l-.5 .6M243.2 158l-.5 .6M243.3 148.8l-.5 .6M243.5 158l-.6 .6M243.5 148.8l-.5 .6M243.7 158l-.6 .6"/>
<path d="M243.7 148.8l-.5 .6M243.9 158l-.5 .6M244 148.8l-.6 .6M244.2 158l-.6 .6M244.2 148.8l-.5 .6M244.4 158l-.5 .6M244.4 148.8l-.5 .6M244.6 158l-.5 .6M244.7 148.8l-.5 .6M244.9 158l-.6 .6M244.9 148.8l-.5 .6M245.1 158l-.5 .6"/>
<path d="M245.2 148.8l-.6 .6M245.3 158l-.5 .6M245.4 148.8l-.6 .6M245.6 158l-.6 .6M245.6 148.8l-.5 .6M245.8 158l-.5 .6M245.8 148.8l-.5 .6M246.1 158l-.6 .6M246.1 148.8l-.6 .6M246.3 158l-.6 .6M246.3 148.8l-.5 .6M246.5 158l-.5 .6"/>
<path d="M246.6 148.8l-.6 .6M246.7 158l-.5 .6M246.8 148.8l-.6 .6M247 158l-.6 .6M247 148.8l-.5 .6M247.2 158l-.6 .6M247.2 148.8l-.5 .6M247.5 158l-.6 .6M247.5 148.8l-.6 .6M247.7 158l-.6 .6M247.7 148.8l-.5 .6M247.9 158l-.5 .6"/>
<path d="M248 148.8l-.6 .6M248.1 158l-.5 .6M248.2 148.8l-.5 .6M248.4 150a2.65 2.65 0 0 1 2.7 2.6M248.4 149.4a3.2 3.2 0 0 1 3.2 3.2v2.2l.5-.5M248.4 148.9a3.7 3.7 0 0 1 3.8 3.7M248.4 148.8l-.5 .6M248.6 148.9l-.5 .5M248.6 158l-.5 .6M248.8 148.9l-.5 .5M248.9 158l-.6 .6M249.1 148.9l-.5 .5"/>
<path d="M249.2 157.9l-.6 .7M249.3 148.9l-.5 .5M249.4 149l-.4 .5M249.5 157.8l-.7 .8M249.6 149l-.4 .5M249.8 149.1l-.4 .4M250 149.2l-.5 .4M250 157.6l-.9 .9M250.1 149.2l-.4 .5M250.2 149.3l-.3 .4M250.4 149.4l-.4 .4M250.5 149.5l-.3 .4"/>
<path d="M250.7 149.6l-.4 .4M250.8 149.7l-.4 .4M250.9 149.8l-.4 .4M251 152.6v2.2M251.1 150l-.4 .3M251.1 154.8a2.65 2.65 0 0 1-2.7 2.7M251.2 150.1l-.4 .4M251.3 150.2l-.4 .4M251.4 150.3l-.4 .4M251.5 150.5l-.4 .3M251.6 150.6l-.4 .4M251.6 154.8a3.2 3.2 0 0 1-3.2 3.2"/>
<path d="M251.6 150.8l-.3 .3M251.7 156.6l-1.5 1.5M251.7 150.9l-.4 .4M251.8 151.1l-.4 .4M251.9 151.2l-.5 .5M251.9 156.1l-2.2 2.2M251.9 151.4l-.4 .5M252 151.6l-.5 .4M252 155.8l-2.6 2.6M252 151.8l-.4 .4M252.1 152l-.5 .5M252.1 155.5l-1 .9"/>
<path d="M252.1 152.2l-.5 .5M252.1 152.4l-.5 .5M252.1 152.6l-.5 .6M252.1 152.9l-.5 .5M252.1 153.1l-.5 .5M252.1 153.3l-.5 .6M252.1 153.6l-.5 .5M252.1 153.8l-.5 .6M252.1 154l-.5 .6M252.1 154.5l-.5 .5M252.1 154.7l-.6 .6M252.1 155l-.6 .6"/>
<path d="M252.1 155.2l-.8 .8M252.1 152.6v2.2M252.2 154.8a3.7 3.7 0 0 1-3.8 3.8"/>
</g>
<text font-size="6.6" x="89.6" y="171.8">END WALL FRAMING @ GRID-1</text>
<g font-size="6.1" fill="#f00">
<text x="138.7" y="112.4">194</text>
<text x="51.3" y="117.3">2558</text>
<text x="76.4" y="117.1">1000</text>
<text x="105.5" y="117.1">3039</text>
<text x="134.1" y="117.1">1000</text>
<text x="157.1" y="117.1">1829</text>
<text x="184.2" y="117.1">1962</text>
</g>
<text font-size="5.5" x="119.9" y="24.3">℄</text>
<g font-size="5.3">
<text x="202.9" y="24">C</text>
<text x="37.5" y="24">A</text>
</g>
<text font-size="4.3" x="221.3" y="155.1">MAIMAAR</text>
<g font-size="3.4">
<text x="30.1" y="37.1">PLT</text>
<text x="208.6" y="37.1">PLT</text>
<text x="52.2" y="47.1">STF</text>
<text x="99.1" y="42.7">WELD JOINT</text>
<text x="109.3" y="46.5">CS</text>
<text x="189.9" y="47.1">STF</text>
<text x="52.2" y="50">CRK</text>
<text x="189.3" y="50">CRK</text>
<text x="51" y="151.8">ABP-02</text>
<text x="127.9" y="153.6">ABP-03</text>
<text x="183.3" y="152">ABP-02</text>
</g>
<g font-size="3.1">
<text x="73.6" y="29">GABLE ANGLE</text>
<text x="94" y="27.8">ROOF PANEL</text>
<text x="155.5" y="29">GABLE ANGLE</text>
<text x="42.9" y="31.3">EAVE GUTTER</text>
<text x="67.7" y="33.1">1</text>
<text x="69.9" y="30.7">20</text>
<text x="169.9" y="30.7">20</text>
<text x="173.6" y="33.1">1</text>
<text x="186" y="31.3">EAVE GUTTER</text>
<text x="88.1" y="73">GIRT</text>
<text x="174.9" y="91.1">STEEL COLUMN</text>
<text x="231.3" y="100.3">NOT FOR CONSTRUCTION</text>
<text x="52.9" y="109.8">STEEL COLUMN</text>
<text x="54" y="131.3">DOWNSPOUT</text>
<text x="176" y="131.3">DOWNSPOUT</text>
<text x="75.7" y="135.8" transform="rotate(-1 75.7 135.8)">DOOR OPENING</text>
<text x="132.3" y="137" transform="rotate(-1 132.3 137)">DOOR OPENING</text>
<text x="74.2" y="140.3" transform="rotate(-1 74.2 140.3)">(DOOR BY OTHER)</text>
<text x="76.3" y="138.1" transform="rotate(-1 76.3 138.1)">1000 x 2134</text>
<text x="131" y="141.5" transform="rotate(-1 131 141.5)">(DOOR BY OTHER)</text>
<text x="133" y="139.4" transform="rotate(-1 133 139.4)">1000 x 2134</text>
<text x="152.5" y="138.1">SINGLE SLIDING DOOR</text>
<text x="156.1" y="140.5" transform="rotate(1 156.1 140.5)">1829 X 2439</text>
<text x="157.4" y="143">(BY OTHER)</text>
<text x="53.9" y="146.5">BRICK WALL</text>
<text x="54" y="148.9">(BY OTHER)</text>
<text x="176.9" y="146.5">BRICK WALL</text>
<text x="177.1" y="148.9">(BY OTHER)</text>
</g>
<g font-size="2.5">
<text x="218.2" y="105.4">FOR APPROVAL :</text>
<text x="220.2" y="162.4">MAIMAAR STEEL Pvt.Ltd</text>
<text x="228.1" y="196.4">END WALL FRAMING @ GRID-1</text>
</g>
<g font-size="1.8">
<text x="218.2" y="108">IN ORDER TO SCHEDULE THIS PROJECT</text>
<text x="218.2" y="110.5">IN AN EFFICIENT MANNER , KINDLY</text>
<text x="218.2" y="113.2">RETURN THESE DRAWINGS WITH YOUR</text>
<text x="261.8" y="108">&quot; APPROVED AS IS &quot;</text>
<text x="261.8" y="111.1">&quot; APPROVED AS NOTED&quot;</text>
<text x="261.8" y="113.8">&quot; RESUBMIT AS NOTED &quot;</text>
<text x="218.2" y="116">ANY CHANGES MADE AFTER THE</text>
<text x="218.2" y="118.7">COMMENTS MARKED IN RED</text>
<text x="218.2" y="121.4">APPROVAL OF THESE DRAWINGS MAY</text>
<text x="218.2" y="124.2">DELAY THE FABRICATION SCHEDULE AND</text>
<text x="257.8" y="125.2">SIGNATURE:</text>
<text x="259.3" y="121.5">APPROVE :</text>
<text x="218.2" y="126.9">SUBSEQUENTLY THE DELIVERY OF THE</text>
<text x="218.2" y="129.7">BUILDING.</text>
<text x="259.3" y="129.2">DATE</text>
<text x="267.4" y="129.2">:</text>
<text x="218.2" y="132.4">PLEASE TICK MARK ONLY ONE OF THE FOLLOWIMG</text>
<text x="218.3" y="136.7">C</text>
<text x="218.3" y="143.3">A</text>
<text x="218.3" y="140">B</text>
<text x="222.9" y="140">18.03-19</text>
<text x="223.4" y="143.3">9.03-19</text>
<text x="234" y="143.3">ISSUED FOR APPROVAL</text>
<text x="234" y="140">ISSUED FOR APPROVAL</text>
<text x="261.8" y="143.3">AQB</text>
<text x="261.8" y="140">AQB</text>
<text x="271.1" y="143.3">UBD</text>
<text x="271.1" y="140">UBD</text>
<text x="278" y="143.3">UBD</text>
<text x="278" y="140">UBD</text>
<text x="217.1" y="146.7">REV.</text>
<text x="223.4" y="146.7">DATE</text>
<text x="236.7" y="146.7">DESCRIPTION</text>
<text x="260.4" y="146.7">DRWN BY</text>
<text x="269.7" y="146.7">CHK BY</text>
<text x="277" y="146.7">APR BY</text>
<text x="220.5" y="166.9">E-mail: nasir.abbas@maimaargroup.com</text>
<text x="220.5" y="164.7">105, Raiwind Road, Thokar Niaz Baig ,Lahore, Pakistan</text>
<text x="220.5" y="169">E-mail: maimaar.steel@gmail.com</text>
<text x="220.5" y="171.1">Website: www.maimaargroup.com</text>
<text x="220.5" y="173.3">E-mail: nasir.abbas@maimaargroup.com</text>
<text x="218.7" y="179.9">JOB NO./QUOTE NO.</text>
<text x="220.5" y="175.3">Mob-1 : +(92-300) 807 4017 ,+(92-333) 807 1115</text>
<text x="272.5" y="179.9">BLDG #.</text>
<text x="280.2" y="179.9">01</text>
<text x="218.7" y="183.2">PROJECT NAME</text>
<text x="239" y="180.1">MSPL-004</text>
<text x="239.1" y="183.1">BOILER SHED</text>
<text x="218.7" y="186.5">CUSTOMER</text>
<text x="218.7" y="189.9">JOBSITE LOCATION</text>
<text x="239.1" y="189.8">LAHORE</text>
<text x="274.5" y="192.6">DWG. NO.</text>
<text x="277.8" y="197.4">14</text>
</g>
</svg>
